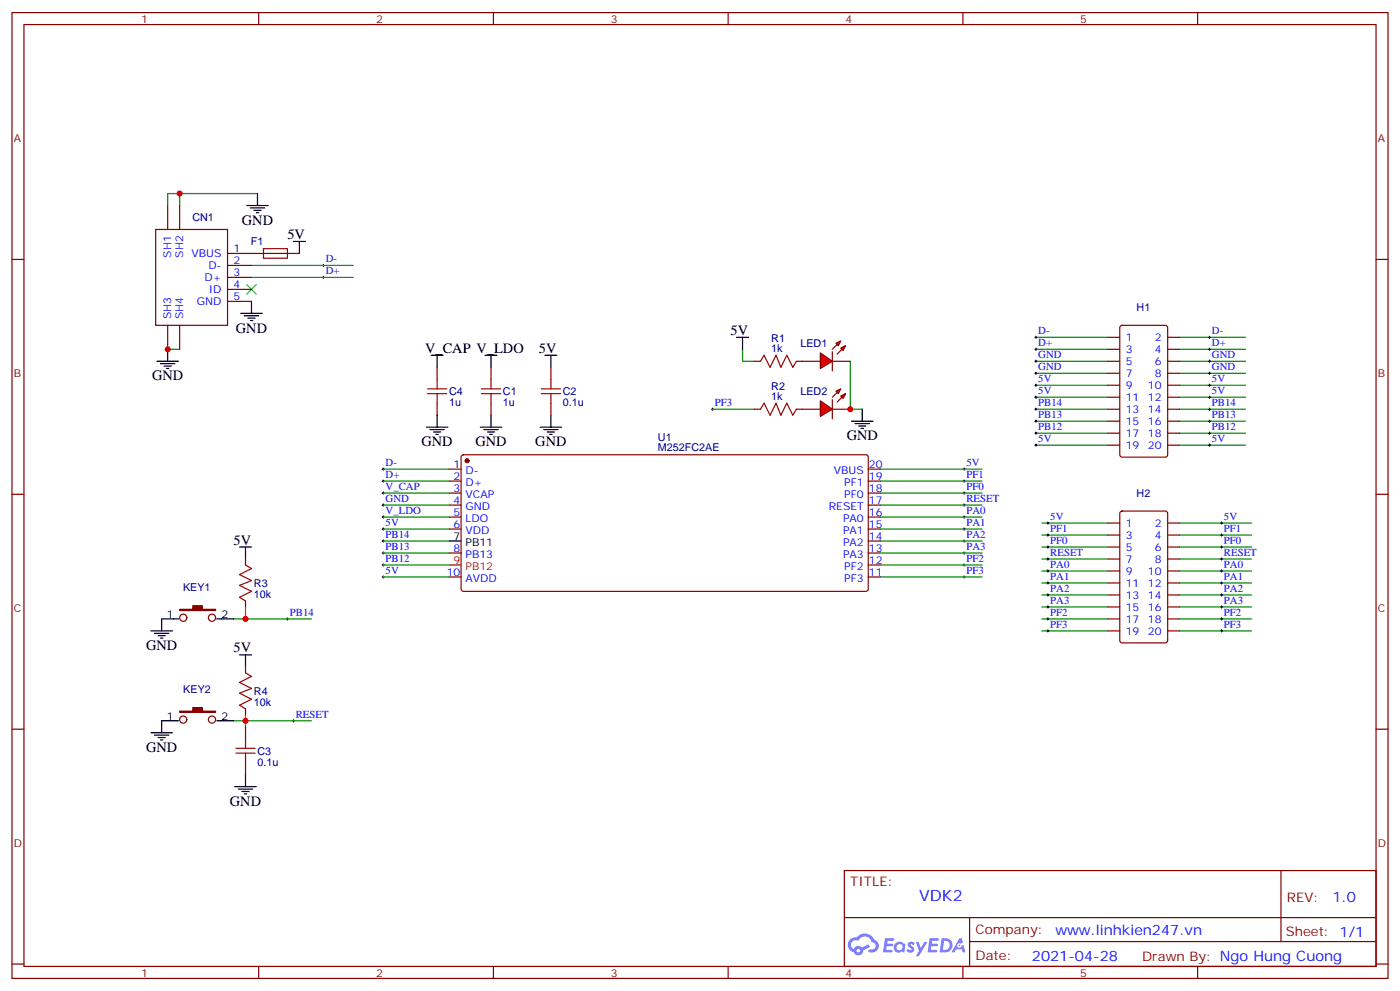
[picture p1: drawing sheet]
<svg xmlns="http://www.w3.org/2000/svg" width="412mm" height="292mm" viewBox="0 0 412 292" stroke-linecap="round" stroke-linejoin="round" font-family="sans-serif">
<g fill="none" stroke="#870000" stroke-width=".35">
<path d="M3.5 3.7h405.4v284.3h-405.4zM7.1 7.2h398.2v277.3h-398.2zM76.2 3.7v3.5M145.3 3.7v3.5M214.5 3.7v3.5M283.6 3.7v3.5M352.8 3.7v3.5M3.5 76.4h3.6M405.3 76.4h3.6M3.5 145.5h3.6M405.3 145.5h3.6M3.5 214.7h3.6"/>
<path d="M405.3 214.7h3.6M248.7 256.3h156.6v28.2h-156.6zM377.3 256.3v20.9M248.7 270.1h156.5M285.6 277.2h119.6M285.6 270.1v14.2M3.5 283.8h3.6M76.2 284.5v3.5M145.3 284.5v3.5M214.5 284.5v3.5M283.6 284.5v3.5M352.8 284.5v3.5"/>
<path d="M405.3 283.8h3.6"/>
</g>
<g fill="#5487ff">
<path d="M267.7 277.5a1.22 1.22 0 0 1 1.7 .2l-.4 .6a.47 .47 0 0 0-.3-.4 .47 .47 0 0 0-.5 .2l.1 .2a1.14 1.14 0 0 1 .8 1.8 1.14 1.14 0 0 1-1.9 0l-.2-.2 .5-.6 .7 .5a.29 .29 0 0 0 .3-.3 .29 .29 0 0 0-.2-.3 1.04 1.04 0 0 1-.6-1.7z"/>
<path d="M260.7 276.2h2.4l.3 .2-.2 .5-1.8 .1-.1 .8h1.5l.3 .4-.3 .4h-1.6l-.2 1.1h1.7l.2 .3-.2 .3-2.6 .1z"/>
<path d="M273.8 276.2h2.4l.3 .2-.1 .5-1.8 .1-.2 .8h1.6l.3 .4-.4 .4-1.6-.1-.1 1.1 1.7 .1 .2 .3-.2 .3-2.6 .1z"/>
<path d="M282.6 276.2h.7l.3 1.3-.6 .3a.69 .69 0 0 0-1 .3 .69 .69 0 0 0 .4 .9 .69 .69 0 0 0 .9-.6l.5-.2 .6 2.2h-.8l-.2-.9h-1.8l-.5 .9h-.8z"/>
<path d="M269.8 277.3h.8l.6 1.8 1.1-1.8h.9l-2.6 4.2h-.8l.9-1.5z"/>
<path d="M277.4 276.2l-.6 4.2h1.3a2.11 2.11 0 0 0 2.5-2.1 2.11 2.11 0 0 0-2.5-2.1zM278.1 277a1.39 1.39 0 0 1 1.7 1.4 1.39 1.39 0 0 1-1.8 1.2h-.3z"/>
<path d="M263.7 277.8a1.54 1.54 0 0 0-.1 2.2 1.54 1.54 0 0 0 2.2 .1l.6 .3 .3-2.3-.2-.3h-.4a1.49 1.49 0 0 0-2.4 0zM264 278.8a.94 .94 0 0 1 1.8 0 .94 .94 0 0 1-1.8 0z"/>
<path d="M250.4 276.6a2.18 2.18 0 0 0 1.1 3.7 1.44 1.44 0 0 0 1.6 .9 1.44 1.44 0 0 0 1.2-1.4l2-1.1-.5-.7-1.9 1a1.47 1.47 0 0 0-2.4 .4 1.39 1.39 0 0 1-.7-1.9 1.39 1.39 0 0 1 2-.5 2.12 2.12 0 0 1 2.2-1.3 2.12 2.12 0 0 1 1.9 1.7 1.14 1.14 0 0 1 1.1 1.4 1.14 1.14 0 0 1-1.7 .7 .43 .43 0 0 0-.5 .4 .43 .43 0 0 0 .4 .5 1.98 1.98 0 0 0 2.5-1.2 1.98 1.98 0 0 0-1.2-2.6 3.1 3.1 0 0 0-5.3-.6l-.9 .1zM252.3 279.9a.55 .55 0 0 1 1.1 0 .55 .55 0 0 1-1.1 0z"/>
<circle cx="282.6" cy="278.3" r=".26"/>
</g>
<path d="M72.7 83.8l2.8 2.8M75.5 83.8l-2.8 2.8" fill="none" stroke="#3c3" stroke-width=".35"/>
<g fill="none" stroke="#000" stroke-width=".29">
<path d="M94.9 78.1h.7M95.2 77.8v.7M94.9 81.7h.7M95.2 81.3v.7M112.5 138.1h.7M112.9 137.8v.7M209.5 120.5h.8M209.9 120.1v.7M283.6 138.1h.7M284 137.8v.7M112.5 159.3h.7M112.5 155.8h.7"/>
<path d="M112.5 141.6h.7M112.5 145.2h.7M112.5 148.7h.7M112.5 152.2h.7M112.9 141.3v.7M112.9 144.8v.7M112.9 148.3v.7M112.9 151.9v.7M112.9 155.4v.7M112.9 158.9v.7M283.6 159.3h.7M283.6 155.8h.7"/>
<path d="M283.6 141.6h.7M283.6 145.2h.7M283.6 148.7h.7M283.6 152.2h.7M284 141.3v.7M284 144.8v.7M284 148.3v.7M284 151.9v.7M284 155.4v.7M284 158.9v.7M112.5 169.9h.7M112.5 166.3h.7"/>
<path d="M112.5 162.8h.7M112.9 162.5v.7M112.9 166v.7M112.9 169.5v.7M283.6 169.9h.7M283.6 166.3h.7M283.6 162.8h.7M284 162.5v.7M284 166v.7M284 169.5v.7M84.3 182.2h.7M84.7 181.9v.7"/>
<path d="M86.1 212.2h.7M86.4 211.8v.7"/>
</g>
<g fill="none" stroke="#008700" stroke-width=".35">
<path d="M52.9 57v3.5M75.8 57h-26.4v3.5M74.1 78.1h30M74.1 81.7h30M305.2 99.3h21.1M347.5 99.3h19.4M49.4 102.8h3.5M218.7 102.8v3.6h3.5M250.5 106.4v14.1h3.5M305.2 102.8h21.1M305.2 116.9h21.1M305.2 113.4h21.1"/>
<path d="M305.2 109.9h21.1M305.2 106.4h21.1M347.5 102.8h19.4M347.5 116.9h19.4M347.5 113.4h19.4M347.5 109.9h19.4M347.5 106.4h19.4M112.9 138.1h19.4M209.9 120.5h12.3M259.3 138.1h30M305.2 131.1h21.1M305.2 127.5h21.1"/>
<path d="M305.2 124h21.1M305.2 120.5h21.1M347.5 131.1h19.4M347.5 127.5h19.4M347.5 124h19.4M347.5 120.5h19.4M112.9 159.3h19.4M112.9 155.8h19.4M112.9 152.2h19.4M112.9 148.7h19.4M112.9 145.2h19.4M112.9 141.6h19.4"/>
<path d="M259.3 159.3h30M259.3 155.8h30M259.3 152.2h30M259.3 148.7h30M259.3 145.2h30M259.3 141.6h30M306.9 157.5h19.4M306.9 154h19.4M347.5 157.5h21.2M347.5 154h21.2M72.3 178.7v3.5h-3.5M112.9 169.9h19.4"/>
<path d="M112.9 166.3h19.4M112.9 162.8h19.4M259.3 169.9h30M259.3 166.3h30M259.3 162.8h30M306.9 178.7h19.4M306.9 175.2h19.4M306.9 171.6h19.4M306.9 168.1h19.4M306.9 164.6h19.4M306.9 161h19.4M347.5 178.7h21.2"/>
<path d="M347.5 175.2h21.2M347.5 171.6h21.2M347.5 168.1h21.2M347.5 164.6h21.2M347.5 161h21.2M72.3 182.2h19.4M306.9 185.7h19.4M306.9 182.2h19.4M347.5 185.7h21.2M347.5 182.2h21.2M68.8 212.2h22.9M72.3 210.4v3.6"/>
</g>
<g fill="none" stroke="#000" stroke-width=".35">
<path d="M75.8 57v3.5M72.7 60.5h6.3M73.7 61.2h4.3M74.8 61.9h2.1M75.5 62.6h.7M86.4 71.1h3.6M88.2 71.1v3.5M70.9 92.3h6.4M72 93h4.2M73 93.7h2.1M73.7 94.4h.7M74.1 88.7v3.6"/>
<path d="M217 99.3h3.5M218.7 99.3v3.5M46.2 106.4h6.4M47.3 107.1h4.2M48.3 107.8h2.1M49 108.5h.7M49.4 102.8v3.6M160.5 104.6h3.5M162.3 104.6v3.5M159.1 125.8h6.4M160.2 126.5h4.2M161.2 127.2h2.1"/>
<path d="M161.9 127.9h.7M162.3 122.2v3.6M250.8 124h6.4M251.9 124.7h4.2M252.9 125.4h2.2M253.6 126.1h.8M254 120.5v3.5M70.6 161h3.5M72.3 161v3.6M44.4 185.7h6.4M45.5 186.4h4.2M46.6 187.1h2.1"/>
<path d="M47.3 187.9h.7M47.6 182.2v3.5M70.6 192.8h3.5M72.3 192.8v3.5M44.4 215.7h6.4M45.5 216.4h4.2M46.6 217.1h2.1M47.3 217.8h.7M47.6 212.2v3.5M69.1 231.6h6.4M70.2 232.3h4.2M71.3 233h2.1"/>
<path d="M72 233.7h.7M72.3 228.1v3.5"/>
</g>
<path d="M77.6 73.2h7.1v2.8h-7.1zM224 106.4l1.1-1.8 1.7 3.5 1.8-3.5 1.4 3.5 1.8-3.5 1.7 3.5 1.1-1.7M224 120.5l1.1-1.8 1.7 3.5 1.8-3.5 1.4 3.5 1.8-3.5 1.7 3.5 1.1-1.7" fill="none" stroke="#a10000" stroke-width=".35"/>
<g fill="none" stroke="#870000" stroke-width=".35">
<path d="M45.9 67.6h21.1v28.2h-21.1zM49.4 60.5v7.1M52.9 60.5v7.1M67 74.6h21.2M67 78.1h7.1M49.4 95.8v7M52.9 95.8v7M67 88.7h7.1M67 81.7h7.1M67 85.2h7.1M326.3 99.3h3.5M330.1 96l.5-.2h12.7l.6 .4 .1 37.7-.5 .6-12.9 .1-.7-.5-.1-37.6z"/>
<path d="M344 99.3h3.5M222.2 106.4h1.8M234.6 106.4h1.8M326.3 116.9h3.5M326.3 113.4h3.5M326.3 109.9h3.5M326.3 106.4h3.5M326.3 102.8h3.5M344 116.9h3.5M344 113.4h3.5M344 109.9h3.5M344 106.4h3.5"/>
<path d="M344 102.8h3.5M222.2 120.5h1.8M234.6 120.5h1.8M326.3 131.1h3.5M326.3 127.5h3.5M326.3 124h3.5M326.3 120.5h3.5M344 131.1h3.5M344 127.5h3.5M344 124h3.5M344 120.5h3.5M326.3 157.5h3.5"/>
<path d="M326.3 154h3.5M330.1 150.7l.5-.2h12.7l.6 .4 .1 37.7-.5 .6-12.9 .1-.7-.5-.1-37.6zM344 157.5h3.5M344 154h3.5M326.3 178.7h3.5M326.3 175.2h3.5M326.3 171.6h3.5M326.3 168.1h3.5M326.3 164.6h3.5M326.3 161h3.5M344 178.7h3.5M344 175.2h3.5"/>
<path d="M344 171.6h3.5M344 168.1h3.5M344 164.6h3.5M344 161h3.5M326.3 185.7h3.5M326.3 182.2h3.5M344 185.7h3.5M344 182.2h3.5"/>
</g>
<g fill="#f00" stroke="#870000" stroke-width=".35">
<path d="M241.7 118l3.5 2.5-3.5 2.1z"/>
<path d="M245.2 117.7v5.6z"/>
</g>
<g fill="#870000" stroke="#870000" stroke-width=".35">
<path d="M245.2 116.9l1.4-1.4z"/>
<path d="M246.6 118.4l1.4-1.5z"/>
</g>
<g fill="#f00" stroke="#870000" stroke-width=".35">
<path d="M246.2 115.2l1.4-.7-.7 1.4z"/>
<path d="M247.6 116.6l1.5-.7-.7 1.4z"/>
</g>
<path d="M236.4 120.5h5.3M245.2 120.5h5.3" fill="none" stroke="#870000" stroke-width=".35"/>
<g fill="#f00" stroke="#870000" stroke-width=".35">
<path d="M241.7 103.9l3.5 2.5-3.5 2.1z"/>
<path d="M245.2 103.5v5.7z"/>
</g>
<g fill="#870000" stroke="#870000" stroke-width=".35">
<path d="M245.2 102.8l1.4-1.4z"/>
<path d="M246.6 104.2l1.4-1.4z"/>
</g>
<g fill="#f00" stroke="#870000" stroke-width=".35">
<path d="M246.2 101.1l1.4-.7-.7 1.4z"/>
<path d="M247.6 102.5l1.5-.7-.7 1.4z"/>
</g>
<g fill="none" stroke="#870000" stroke-width=".35">
<path d="M128.8 108.1v3.6M128.8 118.7v3.5M144.6 108.1v3.6M144.6 118.7v3.5M162.3 108.1v3.6M162.3 118.7v3.5M236.4 106.4h5.3M245.2 106.4h5.3M132.3 138.1h3.5M136.1 134.1l.4-.2h118.8l.5 .7-.1 39.1-.6 .4-118.8-.1-.5-.6v-38.8zM255.8 138.1h3.5M132.3 141.6h3.5"/>
<path d="M132.3 145.2h3.5M132.3 148.7h3.5M132.3 152.2h3.5M132.3 155.8h3.5M255.8 141.6h3.5M255.8 145.2h3.5M255.8 148.7h3.5M255.8 152.2h3.5M255.8 155.8h3.5M255.8 159.3h3.5M72.3 164.6v1.7M72.3 176.9v1.8"/>
<path d="M132.3 162.8h3.5M132.3 169.9h3.5M255.8 162.8h3.5M255.8 169.9h3.5M255.8 166.3h3.5M55 181.9a1.06 1.06 0 0 0-1.5-1 1.06 1.06 0 0 0-.2 1.7 1.06 1.06 0 0 0 1.7-.4v-.3M63.5 181.9a1.06 1.06 0 0 0-1.5-1 1.06 1.06 0 0 0-.3 1.7 1.06 1.06 0 0 0 1.7-.4l.1-.3M72.3 196.3v1.8M72.3 208.7v1.7M72.3 214v3.5M72.3 224.5v3.6"/>
<circle cx="54" cy="211.8" r="1.06"/>
<circle cx="62.4" cy="211.8" r="1.06"/>
</g>
<g fill="none" stroke="#a10000" stroke-width=".35">
<path d="M125.9 115.9h5.7M125.9 114.5h5.7M128.8 111.7v2.8M128.8 115.9v2.8M141.8 115.9h5.7M141.8 114.5h5.7M144.6 111.7v2.8M144.6 115.9v2.8M159.5 115.9h5.6M159.5 114.5h5.6M162.3 111.7v2.8M162.3 115.9v2.8"/>
<path d="M72.3 166.3l1.8 1.1-3.5 1.8 3.5 1.7-3.5 1.4 3.5 1.8-3.5 1.8 1.7 1M72.3 198.1l1.8 1-3.5 1.8 3.5 1.8-3.5 1.4 3.5 1.7-3.5 1.8 1.7 1.1M72.3 217.5v2.8M69.5 221.7h5.6M69.5 220.3h5.6M72.3 221.7v2.8"/>
</g>
<g fill="none" stroke="#000" stroke-width=".35">
<path d="M127 104.6h3.5M128.8 104.6v3.5M142.9 104.6h3.5M144.6 104.6v3.5M125.6 125.8h6.3M126.6 126.5h4.3M127.7 127.2h2.1M128.4 127.9h.7M128.8 122.2v3.6M141.5 125.8h6.3M142.5 126.5h4.3M143.6 127.2h2.1"/>
<path d="M144.3 127.9h.7M144.6 122.2v3.6M132.3 159.3h3.5M47.6 182.2h5M63.9 182.2h4.9M47.6 212.2h5M63.9 212.2h4.9"/>
</g>
<g fill="#870000" stroke="#870000" stroke-width=".35">
<path d="M52.9 179.4h3.9v-1.1h2.8v1.1h3.9v.3h-10.6z"/>
<path d="M52.9 209.4h3.9v-1.1h2.8v1.1h3.9v.3h-10.6z"/>
<circle cx="137.6" cy="135.6" r=".53"/>
</g>
<g fill="none" stroke="#000" stroke-width=".29">
<path d="M304.8 99.3h.7M305.2 99v.7M356 99.3h.7M356.3 99v.7M304.8 102.8h.7M304.8 106.4h.7M304.8 109.9h.7M304.8 116.9h.7M304.8 113.4h.7M305.2 102.5v.7M305.2 106v.7M305.2 109.5v.7"/>
<path d="M305.2 113.1v.7M305.2 116.6v.7M356 102.8h.7M356 106.4h.7M356 109.9h.7M356 116.9h.7M356 113.4h.7M356.3 102.5v.7M356.3 106v.7M356.3 109.5v.7M356.3 113.1v.7M356.3 116.6v.7"/>
<path d="M304.8 120.5h.7M304.8 124h.7M304.8 127.5h.7M304.8 131.1h.7M305.2 120.1v.7M305.2 123.6v.8M305.2 127.2v.7M305.2 130.7v.7M356 120.5h.7M356 124h.7M356 127.5h.7M356 131.1h.7"/>
<path d="M356.3 120.1v.7M356.3 123.6v.8M356.3 127.2v.7M356.3 130.7v.7M308.3 154h.7M308.3 157.5h.7M308.7 153.6v.7M308.7 157.2v.7M359.5 154h.7M359.5 157.5h.7M359.8 153.6v.7M359.8 157.2v.7"/>
<path d="M308.3 161h.7M308.3 164.6h.7M308.3 168.1h.7M308.3 171.6h.7M308.3 175.2h.7M308.3 178.7h.7M308.7 160.7v.7M308.7 164.2v.7M308.7 167.7v.8M308.7 171.3v.7M308.7 174.8v.7M308.7 178.3v.7"/>
<path d="M359.5 161h.7M359.5 164.6h.7M359.5 168.1h.7M359.5 171.6h.7M359.5 175.2h.7M359.5 178.7h.7M359.8 160.7v.7M359.8 164.2v.7M359.8 167.7v.8M359.8 171.3v.7M359.8 174.8v.7M359.8 178.3v.7"/>
<path d="M308.3 182.2h.7M308.3 185.7h.7M308.7 181.9v.7M308.7 185.4v.7M359.5 182.2h.7M359.5 185.7h.7M359.8 181.9v.7M359.8 185.4v.7"/>
</g>
<path d="M132.3 166.3h3.5" fill="none" stroke="#f00" stroke-width=".35"/>
<g fill="#c00">
<circle cx="49.4" cy="102.8" r=".88"/>
<circle cx="52.9" cy="57" r=".88"/>
<circle cx="250.5" cy="120.5" r=".88"/>
<circle cx="72.3" cy="182.2" r=".88"/>
<circle cx="72.3" cy="212.2" r=".88"/>
</g>
<text font-size="4.6" fill="#00f" x="270.8" y="265.3">VDK2</text>
<g font-size="4.2">
<text x="71.3" y="66.1">GND</text>
<text x="84.7" y="70.4">5V</text>
<text x="69.5" y="97.9">GND</text>
<text x="215.2" y="98.6">5V</text>
<text x="125.2" y="103.9">V_CAP V_LDO</text>
<text x="158.7" y="103.9">5V</text>
<text x="44.8" y="112">GND</text>
<text x="124.2" y="131.4">GND</text>
<text x="140.1" y="131.4">GND</text>
<text x="157.7" y="131.4">GND</text>
<text x="249.4" y="129.6">GND</text>
<text x="68.8" y="160.3">5V</text>
<text x="43" y="191.4">GND</text>
<text x="68.8" y="192.1">5V</text>
<text x="43" y="221.4">GND</text>
<text x="67.7" y="237.2">GND</text>
</g>
<g font-size="4.2" fill="#00f">
<text x="392.5" y="265.6">1.0</text>
<text x="310.9" y="275.1">www.linhkien247.vn</text>
<text x="304" y="282.9">2021-04-28</text>
</g>
<g font-size="3.9" fill="#800">
<text x="250.5" y="260.9">TITLE:</text>
<text x="379.1" y="265.6">REV:</text>
<text x="287.4" y="275.1">Company:</text>
<text x="378.7" y="275.7">Sheet: 1/1</text>
<text x="287.4" y="282.8">Date:</text>
<text x="336.4" y="282.8">Drawn By: Ngo Hung Cuong</text>
</g>
<g font-size="3.2" fill="#800">
<text x="41.6" y="6.7">1</text>
<text x="110.8" y="6.7">2</text>
<text x="179.9" y="6.7">3</text>
<text x="249.1" y="6.7">4</text>
<text x="318.2" y="6.7">5</text>
<text x="4.1" y="41.8">A</text>
<text x="405.9" y="41.8">A</text>
<text x="4.1" y="110.9">B</text>
<text x="405.9" y="110.9">B</text>
<text x="4.1" y="180.1">C</text>
<text x="405.9" y="180.1">C</text>
<text x="4.1" y="249.2">D</text>
<text x="405.9" y="249.2">D</text>
<text x="41.6" y="287.5">1</text>
<text x="110.8" y="287.5">2</text>
<text x="179.9" y="287.5">3</text>
<text x="249.1" y="287.5">4</text>
<text x="318.2" y="287.5">5</text>
</g>
<g font-size="3.2" fill="#000080">
<text x="56.7" y="65.2">CN1</text>
<text x="73.9" y="72.2">F1</text>
<text x="334.8" y="91.5">H1</text>
<text x="227.2" y="100.6">R1</text>
<text x="227.2" y="103.5">1k</text>
<text x="235.8" y="102.2">LED1</text>
<text x="132.3" y="119.5">1u</text>
<text x="132.3" y="116.3">C4</text>
<text x="148.2" y="119.5">1u</text>
<text x="148.2" y="116.3">C1</text>
<text x="165.8" y="119.5">0.1u</text>
<text x="165.8" y="116.3">C2</text>
<text x="227.2" y="117.7">1k</text>
<text x="227.2" y="114.7">R2</text>
<text x="235.8" y="116.3">LED2</text>
<text x="193.8" y="129.9">U1</text>
<text x="193.8" y="132.8">M252FC2AE</text>
<text x="334.8" y="146.2">H2</text>
<text x="74.8" y="172.8">R3</text>
<text x="53.9" y="174">KEY1</text>
<text x="74.8" y="176">10k</text>
<text x="54" y="204.1">KEY2</text>
<text x="74.8" y="207.7">10k</text>
<text x="74.8" y="204.5">R4</text>
<text x="75.8" y="225.4">0.1u</text>
<text x="75.8" y="222.1">C3</text>
</g>
<g font-size="3.2" fill="#00f">
<text x="50.4" y="75.9" transform="rotate(-90 50.4 75.9)">SH1</text>
<text x="54" y="75.9" transform="rotate(-90 54 75.9)">SH2</text>
<text x="56.4" y="75.7">VBUS</text>
<text x="68.8" y="74.3">1</text>
<text x="68.8" y="77.8">2</text>
<text x="96" y="77.3">D-</text>
<text x="60.2" y="82.7">D+</text>
<text x="61.4" y="79.2">D-</text>
<text x="68.8" y="81.3">3</text>
<text x="96" y="80.8">D+</text>
<text x="58" y="89.8">GND</text>
<text x="61.5" y="86.3">ID</text>
<text x="68.8" y="88.4">5</text>
<text x="68.8" y="84.8">4</text>
<text x="50.4" y="94" transform="rotate(-90 50.4 94)">SH3</text>
<text x="54" y="94" transform="rotate(-90 54 94)">SH4</text>
<text x="305.9" y="98.4">D-</text>
<text x="305.9" y="102">D+</text>
<text x="331.6" y="100.4">1</text>
<text x="340.2" y="100.4">2</text>
<text x="357" y="98.4">D-</text>
<text x="357" y="102">D+</text>
<text x="305.9" y="105.5">GND</text>
<text x="331.6" y="107.4">5</text>
<text x="331.6" y="103.9">3</text>
<text x="340.2" y="107.4">6</text>
<text x="340.2" y="103.9">4</text>
<text x="357" y="105.5">GND</text>
<text x="305.9" y="109">GND</text>
<text x="305.9" y="112.5">5V</text>
<text x="331.6" y="110.9">7</text>
<text x="340.2" y="110.9">8</text>
<text x="357" y="109">GND</text>
<text x="357" y="112.5">5V</text>
<text x="210.6" y="119.6">PF3</text>
<text x="305.9" y="116.1">5V</text>
<text x="305.9" y="119.6">PB14</text>
<text x="331.6" y="118">11</text>
<text x="331.6" y="114.5">9</text>
<text x="338.2" y="118">12</text>
<text x="338.2" y="114.5">10</text>
<text x="357" y="116.1">5V</text>
<text x="357" y="119.6">PB14</text>
<text x="305.9" y="123.1">PB13</text>
<text x="331.6" y="125.1">15</text>
<text x="331.6" y="121.5">13</text>
<text x="338.2" y="125.1">16</text>
<text x="338.2" y="121.5">14</text>
<text x="357" y="123.1">PB13</text>
<text x="305.9" y="126.6">PB12</text>
<text x="305.9" y="130.2">5V</text>
<text x="331.6" y="128.6">17</text>
<text x="338.2" y="128.6">18</text>
<text x="357" y="126.6">PB12</text>
<text x="357" y="130.2">5V</text>
<text x="113.6" y="137.2">D-</text>
<text x="133.6" y="137.8">1</text>
<text x="255.9" y="137.8">20</text>
<text x="284.7" y="137.2">5V</text>
<text x="331.6" y="132.1">19</text>
<text x="338.2" y="132.1">20</text>
<text x="113.6" y="140.8">D+</text>
<text x="133.6" y="141.3">2</text>
<text x="137.1" y="139.5">D-</text>
<text x="137.1" y="143.1">D+</text>
<text x="245.6" y="139.5">VBUS</text>
<text x="248.7" y="143.1">PF1</text>
<text x="255.9" y="141.3">19</text>
<text x="284.7" y="140.8">PF1</text>
<text x="113.6" y="147.8">GND</text>
<text x="113.6" y="144.3">V_CAP</text>
<text x="133.6" y="144.8">3</text>
<text x="133.6" y="148.3">4</text>
<text x="137.1" y="146.6">VCAP</text>
<text x="248.7" y="146.6">PF0</text>
<text x="255.9" y="148.3">17</text>
<text x="255.9" y="144.8">18</text>
<text x="284.7" y="144.3">PF0</text>
<text x="284.7" y="147.8">RESET</text>
<text x="113.6" y="154.9">5V</text>
<text x="113.6" y="151.3">V_LDO</text>
<text x="133.6" y="151.9">5</text>
<text x="133.6" y="155.4">6</text>
<text x="137.1" y="150.1">GND</text>
<text x="137.1" y="153.6">LDO</text>
<text x="244.1" y="150.1">RESET</text>
<text x="248.4" y="153.6">PA0</text>
<text x="255.9" y="155.4">15</text>
<text x="255.9" y="151.9">16</text>
<text x="284.7" y="154.9">PA1</text>
<text x="284.7" y="151.3">PA0</text>
<text x="309.4" y="153.1">5V</text>
<text x="331.6" y="155">1</text>
<text x="340.2" y="155">2</text>
<text x="360.5" y="153.1">5V</text>
<text x="113.6" y="161.9">PB13</text>
<text x="113.6" y="158.4">PB14</text>
<text x="137.1" y="157.2">VDD</text>
<text x="248.4" y="160.7">PA2</text>
<text x="248.4" y="157.2">PA1</text>
<text x="255.9" y="158.9">14</text>
<text x="284.7" y="161.9">PA3</text>
<text x="284.7" y="158.4">PA2</text>
<text x="309.4" y="156.6">PF1</text>
<text x="309.4" y="160.2">PF0</text>
<text x="331.6" y="158.6">3</text>
<text x="340.2" y="158.6">4</text>
<text x="360.5" y="156.6">PF1</text>
<text x="360.5" y="160.2">PF0</text>
<text x="113.6" y="165.5">PB12</text>
<text x="133.6" y="162.5">8</text>
<text x="137.1" y="164.2">PB13</text>
<text x="248.4" y="164.2">PA3</text>
<text x="248.7" y="167.7">PF2</text>
<text x="255.9" y="166">12</text>
<text x="255.9" y="162.5">13</text>
<text x="284.7" y="165.5">PF2</text>
<text x="309.4" y="163.7">RESET</text>
<text x="309.4" y="167.2">PA0</text>
<text x="331.6" y="165.6">7</text>
<text x="331.6" y="162.1">5</text>
<text x="340.2" y="165.6">8</text>
<text x="340.2" y="162.1">6</text>
<text x="360.5" y="163.7">RESET</text>
<text x="360.5" y="167.2">PA0</text>
<text x="113.6" y="169">5V</text>
<text x="131.6" y="169.5">10</text>
<text x="137.1" y="171.3">AVDD</text>
<text x="248.7" y="171.3">PF3</text>
<text x="255.9" y="169.5">11</text>
<text x="284.7" y="169">PF3</text>
<text x="309.4" y="170.7">PA1</text>
<text x="331.6" y="172.7">11</text>
<text x="331.6" y="169.2">9</text>
<text x="338.2" y="172.7">12</text>
<text x="338.2" y="169.2">10</text>
<text x="360.5" y="170.7">PA1</text>
<text x="309.4" y="174.3">PA2</text>
<text x="309.4" y="177.8">PA3</text>
<text x="331.6" y="179.7">15</text>
<text x="331.6" y="176.2">13</text>
<text x="338.2" y="179.7">16</text>
<text x="338.2" y="176.2">14</text>
<text x="360.5" y="174.3">PA2</text>
<text x="360.5" y="177.8">PA3</text>
<text x="85.4" y="181.3">PB14</text>
<text x="309.4" y="181.3">PF2</text>
<text x="309.4" y="184.9">PF3</text>
<text x="331.6" y="183.3">17</text>
<text x="338.2" y="183.3">18</text>
<text x="360.5" y="181.3">PF2</text>
<text x="360.5" y="184.9">PF3</text>
<text x="331.6" y="186.8">19</text>
<text x="338.2" y="186.8">20</text>
<text x="87.1" y="211.3">RESET</text>
</g>
<g font-size="3.2">
<text x="133.6" y="158.9">7</text>
<text x="137.1" y="160.7">PB11</text>
<text x="49.1" y="181.9">1</text>
<text x="65.3" y="181.9">2</text>
<text x="49.1" y="211.8">1</text>
<text x="65.3" y="211.8">2</text>
</g>
<g font-size="3.2" fill="#f00">
<text x="133.6" y="166">9</text>
<text x="137.1" y="167.7">PB12</text>
</g>
</svg>
